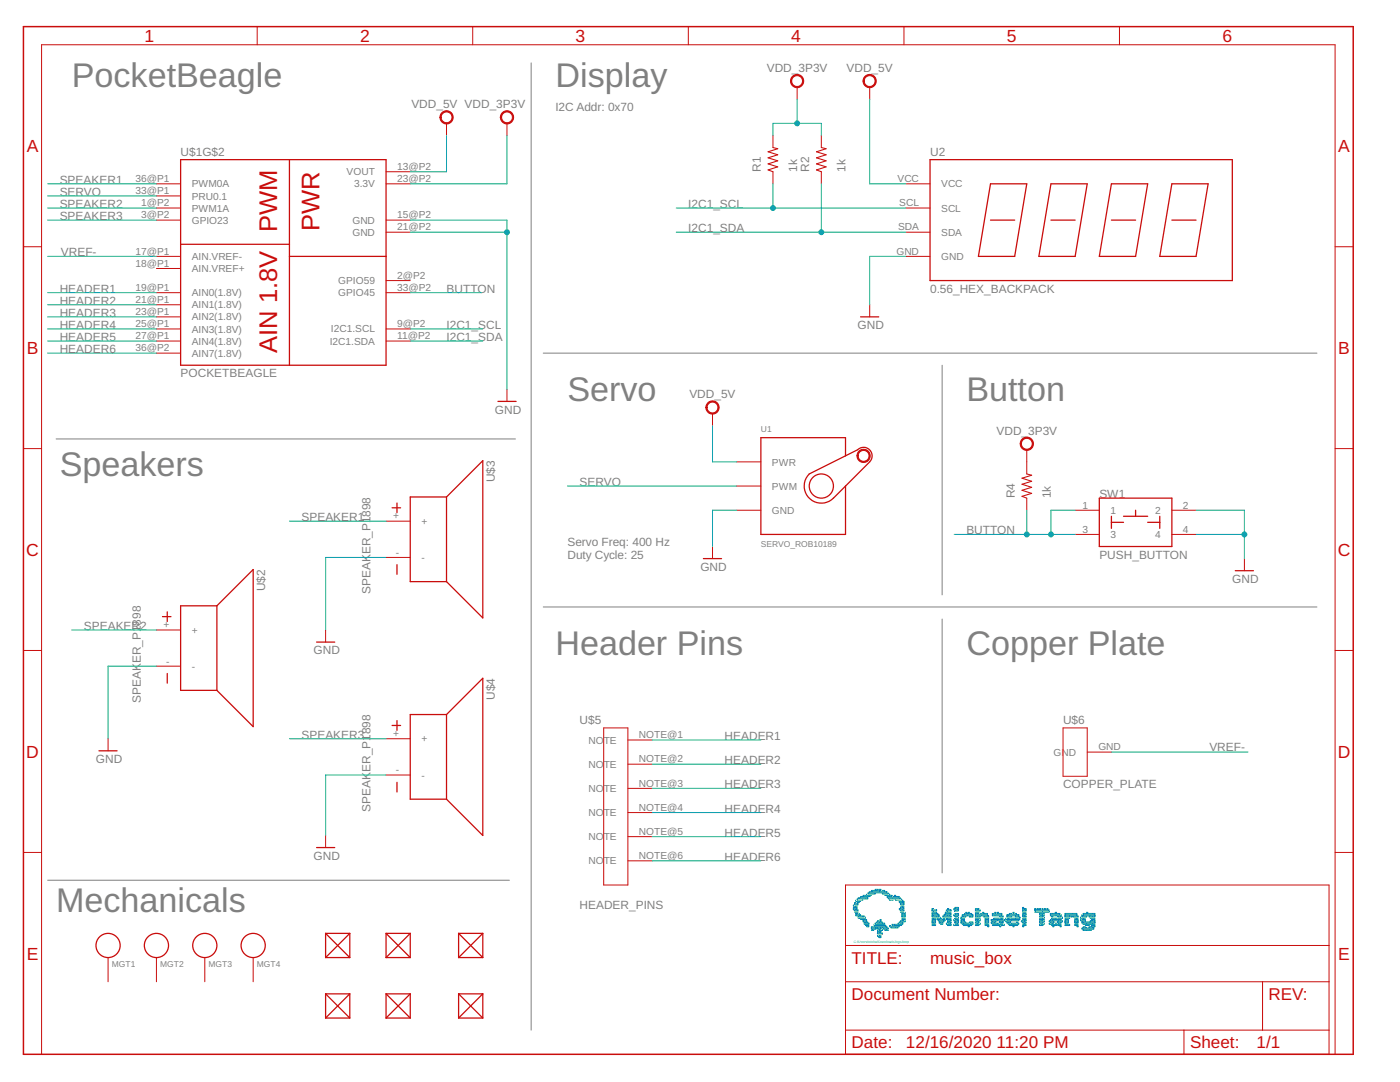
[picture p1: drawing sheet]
<svg xmlns="http://www.w3.org/2000/svg" width="279mm" height="216mm" viewBox="0 0 279 216" stroke-linecap="round" stroke-linejoin="round" font-family="sans-serif">
<path d="M106 12.6v192.9M108.4 70.5h154.4M188 72.9v45.8M11.2 87.6h91.7M108.4 121.1h154.4M188 123.5v50.7M9.5 175.6h92.2" fill="none" stroke="#808080" stroke-width=".2"/>
<g fill="none" stroke="#c90d0c" stroke-width=".25">
<path d="M36 31.9h41v41h-41zM57.8 31.9v41M185.6 31.9h60.3v24.1h-60.3zM197.7 36.7h7.2l-2.4 14.5h-7.2zM209.7 36.7h7.3l-2.4 14.5h-7.3zM221.8 36.7h7.2l-2.4 14.5h-7.2zM233.9 36.7h7.2l-2.4 14.5h-7.2zM36 48.7h21.8M57.8 51.2h19.2M197.7 43.9h4.8M209.7 43.9h4.9M221.8 43.9h4.8"/>
<path d="M233.9 43.9h4.8M171.7 63.2h3.7M89.1 99.2h-7.2v16.9h7.2M89.1 99.2v16.9M89.1 99.2l7.3-7.3v31.4l-7.3-7.2M99.4 80.1h3.6M161.5 94.6l9.7-4.9a1.71 1.71 0 0 1 2.4 .1 1.71 1.71 0 0 1 0 2.4l-7.3 7.2a3.4 3.4 0 0 1-4.8 0 3.4 3.4 0 0 1 0-4.8zM168.7 91v-3.7h-16.9v19.3h16.9v-9.6M219.4 99.4h14.5v9.7h-14.5zM78.3 101.3h1.6M79.2 100.4v1.9M79.2 112.7v1.9"/>
<path d="M140.4 111.5h3.6M221.8 104.2h2.4M221.8 103v2.4M224.2 103h4.8M226.6 101.8v1.2M229 104.2h2.5M231.5 103v2.4M246.5 113.9h3.6M32.4 123h1.7M33.4 122.1v1.9M33.4 134.4v1.9M43.3 120.9h-7.3v16.9h7.3"/>
<path d="M43.3 120.9v16.9M43.3 120.9l7.2-7.3v31.4l-7.2-7.2M63.2 128.1h3.6M19.7 149.8h3.7M78.3 144.8h1.6M79.2 143.8v1.9M79.2 156.1v1.9M89.1 142.6v16.9M89.1 142.6h-7.2v16.9h7.2M89.1 142.6l7.3-7.3v31.4l-7.3-7.2M63.2 169.1h3.6M65 198.3l4.8 4.8"/>
<path d="M65 198.3h4.8M65 186.2v4.9M65 198.3v4.8M65 186.2l4.8 4.9M65 186.2h4.8M65 191.1h4.8M69.8 198.3l-4.8 4.8M69.8 186.2v4.9M69.8 198.3v4.8M69.8 186.2l-4.8 4.9M77 186.2v4.9M77 198.3v4.8"/>
<path d="M77 198.3h4.9M77 198.3l4.9 4.8M77 186.2h4.9M77 191.1h4.9M77 186.2l4.9 4.9M81.9 186.2v4.9M81.9 198.3v4.8M81.9 186.2l-4.9 4.9M81.9 198.3l-4.9 4.8M91.5 198.3h4.9M91.5 186.2h4.9M91.5 191.1h4.9"/>
<path d="M91.5 198.3l4.9 4.8M91.5 186.2v4.9M91.5 198.3v4.8M91.5 186.2l4.9 4.9M96.4 186.2v4.9M96.4 198.3v4.8M96.4 198.3l-4.9 4.8M96.4 186.2l-4.9 4.9M65 203.1h4.8M77 203.1h4.9M91.5 203.1h4.9"/>
<circle cx="163.9" cy="97" r="2.41"/>
<circle cx="21.6" cy="188.7" r="2.41"/>
<circle cx="31.2" cy="188.7" r="2.41"/>
<circle cx="40.9" cy="188.7" r="2.41"/>
<circle cx="50.5" cy="188.7" r="2.41"/>
</g>
<g fill="none" stroke="#c90d0c" stroke-width=".2">
<path d="M51.3 5.3v3.6M94.3 5.3v3.6M137.4 5.3v3.6M159.1 17.4v2.4M173.6 17.4v2.4M180.4 5.3v3.6M223.4 5.3v3.6M31.2 39.1h4.8M31.2 36.7h4.8M77 34.3h4.9M77 36.7h4.9M89.1 24.6v2.4"/>
<path d="M101.2 24.6v2.4M154.3 27v2.4M154.3 34.3v2.4M163.9 27v2.4M163.9 34.3v2.4M180.8 36.7h4.8M4.7 49.2h3.6M31.2 58.4h4.8M31.2 53.6h4.8M31.2 51.2h4.8M31.2 43.9h4.8M31.2 41.5h4.8"/>
<path d="M77 58.4h4.9M77 43.9h4.9M77 56h4.9M77 46.3h4.9M180.8 51.2h4.8M180.8 41.5h4.8M180.8 46.3h4.8M266.4 49.2h3.7M31.2 68.1h4.8M31.2 65.6h4.8M31.2 63.2h4.8M31.2 60.8h4.8"/>
<path d="M31.2 70.5h4.8M77 68.1h4.9M77 65.6h4.9M101.2 77.7v2.4M173.6 60.8v2.4M4.7 89.5h3.6M142.2 82.5v2.4M147 92.2h4.8M147 97h4.8M204.9 89.7v4.9M204.9 99.4v2.4M266.4 89.5h3.7"/>
<path d="M77 104h4.9M77 111.2h4.9M142.2 109.1v2.4M147 101.8h4.8M214.6 101.8h4.8M214.6 106.6h4.8M233.9 101.8h4.8M233.9 106.6h4.8M248.3 111.5v2.4M4.7 129.8h3.6M31.2 125.7h4.8M31.2 132.9h4.8"/>
<path d="M65 125.7v2.4M266.4 129.8h3.7M21.6 147.4v2.4M77 147.4h4.9M77 154.6h4.9M120.5 145.2h4.8v31.4h-4.8zM125.3 147.7h4.8M125.3 152.5h4.8M125.3 157.3h4.8M212.2 145.2h4.8v9.7h-4.8zM217 150.1h4.8M4.7 170.1h3.6"/>
<path d="M65 166.7v2.4M125.3 162.1h4.8M125.3 166.9h4.8M125.3 171.8h4.8M168.7 176.6h96.5v33.8h-96.5zM266.4 170.1h3.7M21.6 191.1v4.8M31.2 191.1v4.8M40.9 191.1v4.8M50.5 191.1v4.8M168.7 195.9h96.5M168.7 188.7h96.5"/>
<path d="M252 195.9v9.6M8.3 210.4v-201.5h258.1v201.5M168.7 205.5h96.5M236.3 205.5v4.9"/>
</g>
<path d="M4.7 5.3h265.4v205.1h-265.4z" fill="none" stroke="#c90d0c" stroke-width=".3"/>
<g fill="#c90d0c" stroke="#c90d0c" stroke-width=".2">
<path d="M171.4 90a1.33 1.33 0 0 1 2.1 .3 1.33 1.33 0 0 1-.8 1.9 1.33 1.33 0 0 1-1.7-1.2h.3a1.09 1.09 0 0 1 1.5-1 1.09 1.09 0 0 1 .3 1.8 1.09 1.09 0 0 1-1.8-.6v-.2h-.3z" fill-rule="evenodd"/>
<path d="M88.2 22.5a1.32 1.32 0 0 1 2.1 .2 1.32 1.32 0 0 1-.8 2 1.32 1.32 0 0 1-1.7-1.3h.2a1.08 1.08 0 0 1 1.6-1 1.08 1.08 0 0 1 .2 1.8 1.08 1.08 0 0 1-1.7-.5l-.1-.3h-.2z" fill-rule="evenodd"/>
<path d="M100.2 22.5a1.33 1.33 0 0 1 2.1 .3 1.33 1.33 0 0 1-.8 1.9 1.33 1.33 0 0 1-1.7-1.3h.3a1.08 1.08 0 0 1 1.5-1 1.08 1.08 0 0 1 .3 1.8 1.08 1.08 0 0 1-1.8-.5v-.3h-.3z" fill-rule="evenodd"/>
<path d="M158.1 15.2a1.32 1.32 0 0 1 2.1 .3 1.32 1.32 0 0 1-.8 1.9 1.32 1.32 0 0 1-1.6-1.2h.2a1.08 1.08 0 0 1 1.5-1 1.08 1.08 0 0 1 .3 1.8 1.08 1.08 0 0 1-1.8-.6v-.2h-.2z" fill-rule="evenodd"/>
<path d="M172.6 15.2a1.32 1.32 0 0 1 2.1 .3 1.32 1.32 0 0 1-.8 1.9 1.32 1.32 0 0 1-1.7-1.2h.3a1.08 1.08 0 0 1 1.5-1 1.08 1.08 0 0 1 .3 1.8 1.08 1.08 0 0 1-1.8-.6v-.2h-.3z" fill-rule="evenodd"/>
<path d="M204 87.6a1.33 1.33 0 0 1 2.1 .3 1.33 1.33 0 0 1-.8 1.9 1.33 1.33 0 0 1-1.7-1.3h.2a1.09 1.09 0 0 1 1.6-1 1.09 1.09 0 0 1 .2 1.9 1.09 1.09 0 0 1-1.7-.6l-.1-.3h-.2z" fill-rule="evenodd"/>
<path d="M141.3 80.4a1.32 1.32 0 0 1 2 .3 1.32 1.32 0 0 1-.8 1.9 1.32 1.32 0 0 1-1.6-1.3h.2a1.09 1.09 0 0 1 1.6-.9 1.09 1.09 0 0 1 .2 1.8 1.09 1.09 0 0 1-1.8-.6v-.3h-.2z" fill-rule="evenodd"/>
</g>
<path d="M154.3 29.4l.9 .3-1.9 .6 1.9 .6-1.9 .6 1.9 .6-1.9 .6 1.9 .6-1.9 .6 1 .4M163.9 29.4l1 .3-2 .6 2 .6-2 .6 2 .6-2 .6 2 .6-2 .6 1 .4M204.9 94.6l1 .2-1.9 .6 1.9 .6-1.9 .6 1.9 .6-1.9 .6 1.9 .6-1.9 .6 .9 .4" fill="none" stroke="#c90d0c" stroke-width=".21"/>
<g fill="none" stroke="#0dab76" stroke-width=".2">
<path d="M159.1 19.8v4.8M173.6 19.8v16.9h7.2M9.5 36.7h21.7M9.5 39.1h21.7M89.1 27v7.3h-7.2M101.2 27v9.7h-19.3M154.3 27v-2.4h9.6v2.4M154.3 36.7v4.8M163.9 36.7v9.6M9.5 41.5h21.7M9.5 43.9h21.7M9.5 51.2h21.7"/>
<path d="M9.5 58.4h21.7M81.9 46.3h19.3M81.9 43.9h19.3v33.8M81.9 58.4h14.2M135 41.5h45.8M135 46.3h45.8M180.8 51.2h-7.2v9.6M9.5 65.6h21.7M9.5 68.1h21.7M9.5 60.8h21.7M9.5 63.2h21.7M9.5 70.5h21.7"/>
<path d="M81.9 65.6h14.5M81.9 68.1h14.5M113.2 97h33.8M142.2 84.9v7.3h4.8M57.8 104h19.2M77 111.2h-12v14.5M147 101.8h-4.8v7.3M190.4 106.6h24.2M204.9 101.8v4.8M214.6 101.8h-4.9v4.8M238.7 101.8h9.6v9.7M238.7 106.6h9.6"/>
<path d="M14.3 125.7h16.9M31.2 132.9h-9.6v14.5M57.8 147.4h19.2M77 154.6h-12v12.1M130.1 147.7h21.7M130.1 152.5h21.7M130.1 157.3h21.7M221.8 150.1h27.3M130.1 162.1h21.7M130.1 166.9h21.7M130.1 171.8h21.7"/>
</g>
<g fill="#0dab76" stroke="#0dab76" stroke-width=".2">
<circle cx="154.3" cy="41.5" r=".49"/>
<circle cx="163.9" cy="46.3" r=".49"/>
<circle cx="159.1" cy="24.6" r=".49"/>
<circle cx="101.2" cy="46.3" r=".49"/>
<circle cx="248.3" cy="106.6" r=".49"/>
<circle cx="209.7" cy="106.6" r=".49"/>
<circle cx="204.9" cy="106.6" r=".49"/>
</g>
<g fill="#0696d7" stroke="#0696d7" stroke-width=".2">
<path d="M175.4 186.8h.4v.3h-.4z"/>
<path d="M175.1 186.6h.8v.3h-.8z"/>
<path d="M175.4 186.4h.4v.2h-.4z"/>
<path d="M175.1 186.1h1v.3h-1z"/>
<path d="M175.1 185.9h.8v.2h-.8z"/>
<path d="M175.1 185.6h.8v.3h-.8z"/>
<path d="M173.9 185.4h.5v.3h-.5z"/>
<path d="M175.4 185.4h.7v.3h-.7z"/>
<path d="M176.6 185.4h.7v.3h-.7z"/>
<path d="M216.1 185.4h1.7v.3h-1.7z"/>
<path d="M173.9 185.2h1v.2h-1z"/>
<path d="M175.1 185.2h.8v.2h-.8z"/>
<path d="M176.3 185.2h1v.2h-1z"/>
<path d="M215.9 185.2h2.4v.2h-2.4z"/>
<path d="M173.9 184.9h1v.3h-1z"/>
<path d="M175.1 184.9h.8v.3h-.8z"/>
<path d="M176.1 184.9h1v.3h-1z"/>
<path d="M177.8 184.9h1.4v.3h-1.4z"/>
<path d="M216.2 184.9h.4v.3h-.4z"/>
<path d="M217.3 184.9h1v.3h-1z"/>
<path d="M173 184.7h.4v.2h-.4z"/>
<path d="M174.4 184.7h2.4v.2h-2.4z"/>
<path d="M177.5 184.7h2v.2h-2z"/>
<path d="M193.2 184.7h.3v.2h-.3z"/>
<path d="M197.1 184.7h.2v.2h-.2z"/>
<path d="M199.5 184.7h.2v.2h-.2z"/>
<path d="M202.1 184.7h.3v.2h-.3z"/>
<path d="M204.1 184.7h.2v.2h-.2z"/>
<path d="M210.1 184.7h.3v.2h-.3z"/>
<path d="M211.5 184.7h.3v.2h-.3z"/>
<path d="M214.9 184.7h.3v.2h-.3z"/>
<path d="M217.8 184.7h.7v.2h-.7z"/>
<path d="M172.7 184.4h.7v.3h-.7z"/>
<path d="M174.4 184.4h2.2v.3h-2.2z"/>
<path d="M178 184.4h.3v.3h-.3z"/>
<path d="M178.5 184.4h1.4v.3h-1.4z"/>
<path d="M186 184.4h.7v.3h-.7z"/>
<path d="M189.1 184.4h.7v.3h-.7z"/>
<path d="M190.3 184.4h1v.3h-1z"/>
<path d="M192.3 184.4h1.7v.3h-1.7z"/>
<path d="M194.7 184.4h.7v.3h-.7z"/>
<path d="M196.6 184.4h.7v.3h-.7z"/>
<path d="M198.1 184.4h1.4v.3h-1.4z"/>
<path d="M199.7 184.4h.7v.3h-.7z"/>
<path d="M201.4 184.4h1.7v.3h-1.7z"/>
<path d="M204.1 184.4h.7v.3h-.7z"/>
<path d="M207.5 184.4h.7v.3h-.7z"/>
<path d="M209.9 184.4h.9v.3h-.9z"/>
<path d="M211.1 184.4h.7v.3h-.7z"/>
<path d="M212.5 184.4h1v.3h-1z"/>
<path d="M214.5 184.4h.7v.3h-.7z"/>
<path d="M216.6 184.4h.7v.3h-.7z"/>
<path d="M217.8 184.4h.7v.3h-.7z"/>
<path d="M172.5 184.2h.9v.2h-.9z"/>
<path d="M174.6 184.2h2v.2h-2z"/>
<path d="M179.2 184.2h1v.2h-1z"/>
<path d="M186 184.2h.7v.2h-.7z"/>
<path d="M187.7 184.2h.5v.2h-.5z"/>
<path d="M188.9 184.2h.7v.2h-.7z"/>
<path d="M190.6 184.2h.7v.2h-.7z"/>
<path d="M192 184.2h2.2v.2h-2.2z"/>
<path d="M194.7 184.2h.9v.2h-.9z"/>
<path d="M196.6 184.2h.7v.2h-.7z"/>
<path d="M198.1 184.2h2.1v.2h-2.1z"/>
<path d="M201.2 184.2h2.1v.2h-2.1z"/>
<path d="M204.1 184.2h.7v.2h-.7z"/>
<path d="M207.7 184.2h.7v.2h-.7z"/>
<path d="M209.4 184.2h2.4v.2h-2.4z"/>
<path d="M212.5 184.2h.7v.2h-.7z"/>
<path d="M214.5 184.2h.7v.2h-.7z"/>
<path d="M216.1 184.2h2.4v.2h-2.4z"/>
<path d="M172.5 184h.7v.2h-.7z"/>
<path d="M174.9 184h1.2v.2h-1.2z"/>
<path d="M179.5 184h.7v.2h-.7z"/>
<path d="M186 184h.7v.2h-.7z"/>
<path d="M187.4 184h.8v.2h-.8z"/>
<path d="M189.1 184h.7v.2h-.7z"/>
<path d="M190.6 184h.7v.2h-.7z"/>
<path d="M191.8 184h.9v.2h-.9z"/>
<path d="M193.5 184h.7v.2h-.7z"/>
<path d="M194.7 184h.7v.2h-.7z"/>
<path d="M196.6 184h.7v.2h-.7z"/>
<path d="M197.8 184h.7v.2h-.7z"/>
<path d="M199.5 184h.7v.2h-.7z"/>
<path d="M200.9 184h.8v.2h-.8z"/>
<path d="M202.9 184h.2v.2h-.2z"/>
<path d="M204.1 184h.7v.2h-.7z"/>
<path d="M207.5 184h.7v.2h-.7z"/>
<path d="M209.6 184h.8v.2h-.8z"/>
<path d="M211.1 184h.7v.2h-.7z"/>
<path d="M212.5 184h.7v.2h-.7z"/>
<path d="M214.5 184h.7v.2h-.7z"/>
<path d="M215.9 184h2.7v.2h-2.7z"/>
<path d="M172.2 183.7h.8v.3h-.8z"/>
<path d="M175.1 183.7h.8v.3h-.8z"/>
<path d="M179.7 183.7h1v.3h-1z"/>
<path d="M186 183.7h.7v.3h-.7z"/>
<path d="M187.4 183.7h1v.3h-1z"/>
<path d="M189.1 183.7h.5v.3h-.5z"/>
<path d="M190.6 183.7h.7v.3h-.7z"/>
<path d="M191.8 183.7h.7v.3h-.7z"/>
<path d="M194.9 183.7h.5v.3h-.5z"/>
<path d="M196.6 183.7h.7v.3h-.7z"/>
<path d="M198.1 183.7h.7v.3h-.7z"/>
<path d="M199.5 183.7h.7v.3h-.7z"/>
<path d="M200.7 183.7h1v.3h-1z"/>
<path d="M203.8 183.7h.8v.3h-.8z"/>
<path d="M207.5 183.7h.9v.3h-.9z"/>
<path d="M209.4 183.7h1v.3h-1z"/>
<path d="M211.1 183.7h.9v.3h-.9z"/>
<path d="M212.5 183.7h.7v.3h-.7z"/>
<path d="M214.5 183.7h.7v.3h-.7z"/>
<path d="M215.9 183.7h.7v.3h-.7z"/>
<path d="M217.6 183.7h.9v.3h-.9z"/>
<path d="M172.2 183.5h.8v.2h-.8z"/>
<path d="M175.6 183.5h.3v.2h-.3z"/>
<path d="M180 183.5h.4v.2h-.4z"/>
<path d="M186 183.5h.7v.2h-.7z"/>
<path d="M187.2 183.5h1.4v.2h-1.4z"/>
<path d="M189.1 183.5h.7v.2h-.7z"/>
<path d="M190.3 183.5h1v.2h-1z"/>
<path d="M191.8 183.5h.7v.2h-.7z"/>
<path d="M194.7 183.5h.9v.2h-.9z"/>
<path d="M196.6 183.5h.7v.2h-.7z"/>
<path d="M197.8 183.5h2.7v.2h-2.7z"/>
<path d="M200.9 183.5h2.4v.2h-2.4z"/>
<path d="M204.1 183.5h.7v.2h-.7z"/>
<path d="M207.7 183.5h.5v.2h-.5z"/>
<path d="M209.6 183.5h2.2v.2h-2.2z"/>
<path d="M212.5 183.5h.7v.2h-.7z"/>
<path d="M214.5 183.5h.7v.2h-.7z"/>
<path d="M215.6 183.5h1v.2h-1z"/>
<path d="M217.8 183.5h.7v.2h-.7z"/>
<path d="M171.7 183.2h1v.3h-1z"/>
<path d="M180 183.2h.7v.3h-.7z"/>
<path d="M186 183.2h.7v.3h-.7z"/>
<path d="M186.9 183.2h.8v.3h-.8z"/>
<path d="M187.9 183.2h.7v.3h-.7z"/>
<path d="M188.9 183.2h.7v.3h-.7z"/>
<path d="M190.6 183.2h.7v.3h-.7z"/>
<path d="M191.8 183.2h.7v.3h-.7z"/>
<path d="M194.7 183.2h.7v.3h-.7z"/>
<path d="M196.6 183.2h.7v.3h-.7z"/>
<path d="M198.3 183.2h1.9v.3h-1.9z"/>
<path d="M200.7 183.2h2.9v.3h-2.9z"/>
<path d="M204.1 183.2h.7v.3h-.7z"/>
<path d="M207.5 183.2h.9v.3h-.9z"/>
<path d="M209.9 183.2h1.9v.3h-1.9z"/>
<path d="M212.5 183.2h.7v.3h-.7z"/>
<path d="M214.5 183.2h.7v.3h-.7z"/>
<path d="M215.9 183.2h.7v.3h-.7z"/>
<path d="M217.8 183.2h.7v.3h-.7z"/>
<path d="M171.3 183h1.4v.2h-1.4z"/>
<path d="M180 183h.7v.2h-.7z"/>
<path d="M186 183h.7v.2h-.7z"/>
<path d="M186.9 183h.8v.2h-.8z"/>
<path d="M188.2 183h.4v.2h-.4z"/>
<path d="M189.1 183h.7v.2h-.7z"/>
<path d="M190.6 183h.7v.2h-.7z"/>
<path d="M191.8 183h.7v.2h-.7z"/>
<path d="M194.7 183h.9v.2h-.9z"/>
<path d="M196.6 183h.7v.2h-.7z"/>
<path d="M199.5 183h.7v.2h-.7z"/>
<path d="M200.9 183h.8v.2h-.8z"/>
<path d="M202.6 183h1v.2h-1z"/>
<path d="M204.1 183h.7v.2h-.7z"/>
<path d="M207.5 183h.9v.2h-.9z"/>
<path d="M211.1 183h.9v.2h-.9z"/>
<path d="M212.5 183h1v.2h-1z"/>
<path d="M214.5 183h.7v.2h-.7z"/>
<path d="M215.6 183h1v.2h-1z"/>
<path d="M217.6 183h.9v.2h-.9z"/>
<path d="M171.3 182.8h1.2v.2h-1.2z"/>
<path d="M180 182.8h.7v.2h-.7z"/>
<path d="M186 182.8h1.4v.2h-1.4z"/>
<path d="M188.2 182.8h1.6v.2h-1.6z"/>
<path d="M190.6 182.8h.5v.2h-.5z"/>
<path d="M192 182.8h.7v.2h-.7z"/>
<path d="M193.5 182.8h.7v.2h-.7z"/>
<path d="M194.7 182.8h.9v.2h-.9z"/>
<path d="M196.3 182.8h1v.2h-1z"/>
<path d="M199.5 182.8h.7v.2h-.7z"/>
<path d="M200.9 182.8h1v.2h-1z"/>
<path d="M202.6 182.8h.7v.2h-.7z"/>
<path d="M204.1 182.8h.7v.2h-.7z"/>
<path d="M207.5 182.8h.7v.2h-.7z"/>
<path d="M209.9 182.8h.2v.2h-.2z"/>
<path d="M211.1 182.8h.7v.2h-.7z"/>
<path d="M212.5 182.8h1v.2h-1z"/>
<path d="M213.7 182.8h.3v.2h-.3z"/>
<path d="M214.2 182.8h1v.2h-1z"/>
<path d="M215.9 182.8h1v.2h-1z"/>
<path d="M217.4 182.8h1.1v.2h-1.1z"/>
<path d="M170.8 182.5h.9v.3h-.9z"/>
<path d="M180 182.5h.7v.3h-.7z"/>
<path d="M186 182.5h1.4v.3h-1.4z"/>
<path d="M188.4 182.5h1.2v.3h-1.2z"/>
<path d="M190.3 182.5h1v.3h-1z"/>
<path d="M192 182.5h2.2v.3h-2.2z"/>
<path d="M194.7 182.5h2.4v.3h-2.4z"/>
<path d="M198 182.5h2v.3h-2z"/>
<path d="M200.9 182.5h2.4v.3h-2.4z"/>
<path d="M204.1 182.5h.5v.3h-.5z"/>
<path d="M207.7 182.5h.7v.3h-.7z"/>
<path d="M209.6 182.5h2.2v.3h-2.2z"/>
<path d="M212.5 182.5h2.4v.3h-2.4z"/>
<path d="M215.9 182.5h2.7v.3h-2.7z"/>
<path d="M170.8 182.3h.7v.2h-.7z"/>
<path d="M180 182.3h.7v.2h-.7z"/>
<path d="M186 182.3h1.2v.2h-1.2z"/>
<path d="M188.6 182.3h1.2v.2h-1.2z"/>
<path d="M190.6 182.3h.7v.2h-.7z"/>
<path d="M192.5 182.3h1.4v.2h-1.4z"/>
<path d="M194.7 182.3h2.4v.2h-2.4z"/>
<path d="M198 182.3h2v.2h-2z"/>
<path d="M201.4 182.3h1.5v.2h-1.5z"/>
<path d="M204.1 182.3h.7v.2h-.7z"/>
<path d="M207.5 182.3h.7v.2h-.7z"/>
<path d="M209.6 182.3h2v.2h-2z"/>
<path d="M212.5 182.3h2.4v.2h-2.4z"/>
<path d="M216.1 182.3h2.4v.2h-2.4z"/>
<path d="M170.8 182h.5v.3h-.5z"/>
<path d="M180 182h.7v.3h-.7z"/>
<path d="M186 182h.9v.3h-.9z"/>
<path d="M188.6 182h1v.3h-1z"/>
<path d="M192.7 182h.3v.3h-.3z"/>
<path d="M193.2 182h.3v.3h-.3z"/>
<path d="M194.7 182h.7v.3h-.7z"/>
<path d="M196.1 182h.3v.3h-.3z"/>
<path d="M198.5 182h.3v.3h-.3z"/>
<path d="M199 182h.3v.3h-.3z"/>
<path d="M202.1 182h.3v.3h-.3z"/>
<path d="M204.1 182h.7v.3h-.7z"/>
<path d="M207.5 182h.9v.3h-.9z"/>
<path d="M210.6 182h.2v.3h-.2z"/>
<path d="M216.9 182h.2v.3h-.2z"/>
<path d="M170.5 181.8h.8v.2h-.8z"/>
<path d="M179.7 181.8h.7v.2h-.7z"/>
<path d="M186 181.8h.7v.2h-.7z"/>
<path d="M188.9 181.8h.9v.2h-.9z"/>
<path d="M194.7 181.8h.7v.2h-.7z"/>
<path d="M204.1 181.8h.7v.2h-.7z"/>
<path d="M206.5 181.8h2.9v.2h-2.9z"/>
<path d="M170.5 181.5h.8v.3h-.8z"/>
<path d="M179.7 181.5h.7v.3h-.7z"/>
<path d="M186 181.5h.9v.3h-.9z"/>
<path d="M188.9 181.5h.9v.3h-.9z"/>
<path d="M190.6 181.5h.7v.3h-.7z"/>
<path d="M194.7 181.5h.9v.3h-.9z"/>
<path d="M204.1 181.5h.7v.3h-.7z"/>
<path d="M206.5 181.5h2.9v.3h-2.9z"/>
<path d="M170.3 181.3h.7v.2h-.7z"/>
<path d="M179.5 181.3h.7v.2h-.7z"/>
<path d="M186 181.3h.2v.2h-.2z"/>
<path d="M189.1 181.3h.3v.2h-.3z"/>
<path d="M190.3 181.3h1v.2h-1z"/>
<path d="M194.7 181.3h.7v.2h-.7z"/>
<path d="M204.1 181.3h.7v.2h-.7z"/>
<path d="M206.5 181.3h.2v.2h-.2z"/>
<path d="M207 181.3h.2v.2h-.2z"/>
<path d="M207.5 181.3h.2v.2h-.2z"/>
<path d="M207.9 181.3h.3v.2h-.3z"/>
<path d="M208.4 181.3h.3v.2h-.3z"/>
<path d="M208.9 181.3h.2v.2h-.2z"/>
<path d="M170.3 181.1h.7v.2h-.7z"/>
<path d="M179.7 181.1h.7v.2h-.7z"/>
<path d="M190.6 181.1h.7v.2h-.7z"/>
<path d="M204.1 181.1h.2v.2h-.2z"/>
<path d="M170.5 180.8h.5v.3h-.5z"/>
<path d="M180 180.8h.4v.3h-.4z"/>
<path d="M170.3 180.6h.7v.2h-.7z"/>
<path d="M179.7 180.6h.7v.2h-.7z"/>
<path d="M170.5 180.3h.8v.3h-.8z"/>
<path d="M179.7 180.3h.7v.3h-.7z"/>
<path d="M170.5 180.1h.8v.2h-.8z"/>
<path d="M179.7 180.1h.7v.2h-.7z"/>
<path d="M171 179.9h.5v.2h-.5z"/>
<path d="M179.5 179.9h.9v.2h-.9z"/>
<path d="M170.8 179.6h.9v.3h-.9z"/>
<path d="M179.5 179.6h.7v.3h-.7z"/>
<path d="M171 179.4h1.2v.2h-1.2z"/>
<path d="M177.5 179.4h.8v.2h-.8z"/>
<path d="M178.8 179.4h1.1v.2h-1.1z"/>
<path d="M171.3 179.1h1.9v.3h-1.9z"/>
<path d="M177.3 179.1h2.4v.3h-2.4z"/>
<path d="M171.7 178.9h1.5v.2h-1.5z"/>
<path d="M177.1 178.9h2.4v.2h-2.4z"/>
<path d="M172.2 178.6h1.5v.3h-1.5z"/>
<path d="M177.1 178.6h.9v.3h-.9z"/>
<path d="M178.5 178.6h.3v.3h-.3z"/>
<path d="M173 178.4h.9v.3h-.9z"/>
<path d="M176.6 178.4h.9v.3h-.9z"/>
<path d="M173.2 178.2h1.4v.2h-1.4z"/>
<path d="M176.1 178.2h1.2v.2h-1.2z"/>
<path d="M173.4 177.9h3.6v.3h-3.6z"/>
<path d="M173.9 177.7h2.7v.2h-2.7z"/>
<path d="M174.6 177.4h.5v.3h-.5z"/>
<path d="M175.4 177.4h.4v.3h-.4z"/>
</g>
<g font-size="6.8" fill="#808080">
<text x="14.3" y="17.4">PocketBeagle</text>
<text x="110.8" y="17.4">Display</text>
<text x="113.2" y="80.1">Servo</text>
<text x="192.9" y="80.1">Button</text>
<text x="11.9" y="95.1">Speakers</text>
<text x="110.8" y="130.8">Header Pins</text>
<text x="192.9" y="130.8">Copper Plate</text>
<text x="11.2" y="181.9">Mechanicals</text>
</g>
<g font-size="5.1" fill="#c90d0c">
<text x="55.3" y="46.3" transform="rotate(-90 55.3 46.3)">PWM</text>
<text x="63.8" y="46.2" transform="rotate(-90 63.8 46.2)">PWR</text>
<text x="55.3" y="70.5" transform="rotate(-90 55.3 70.5)">AIN 1.8V</text>
</g>
<g font-size="3.5" fill="#c90d0c">
<text x="28.8" y="8.4">1</text>
<text x="71.9" y="8.4">2</text>
<text x="114.9" y="8.4">3</text>
<text x="157.9" y="8.4">4</text>
<text x="200.9" y="8.4">5</text>
<text x="244" y="8.4">6</text>
<text x="5.3" y="30.3">A</text>
<text x="267.1" y="30.3">A</text>
<text x="5.3" y="70.6">B</text>
<text x="267.1" y="70.6">B</text>
<text x="5.2" y="110.9">C</text>
<text x="267" y="110.9">C</text>
<text x="5.2" y="151.2">D</text>
<text x="267" y="151.2">D</text>
<text x="5.3" y="191.5">E</text>
<text x="267.1" y="191.5">E</text>
</g>
<g font-size="3.4" fill="#c90d0c">
<text x="169.9" y="192.3">TITLE:</text>
<text x="185.6" y="192.3">music_box</text>
<text x="169.9" y="199.5">Document Number:</text>
<text x="253.2" y="199.5">REV:</text>
<text x="169.9" y="209.2">Date:</text>
<text x="180.8" y="209.2">12/16/2020</text>
<text x="198.9" y="209.2">11:20 PM</text>
<text x="237.5" y="209.2">Sheet:</text>
<text x="250.8" y="209.2">1/1</text>
</g>
<g font-size="2.4" fill="#808080">
<text x="153" y="14.4">VDD_3P3V</text>
<text x="168.9" y="14.4">VDD_5V</text>
<text x="82.1" y="21.6">VDD_5V VDD_3P3V</text>
<text x="110.8" y="22.2">I2C Addr: 0x70</text>
<text x="36" y="31.1">U$1G$2</text>
<text x="151.8" y="34.3" transform="rotate(-90 151.8 34.3)">R1</text>
<text x="159.1" y="34.3" transform="rotate(-90 159.1 34.3)">1k</text>
<text x="161.5" y="34.3" transform="rotate(-90 161.5 34.3)">R2</text>
<text x="168.7" y="34.3" transform="rotate(-90 168.7 34.3)">1k</text>
<text x="185.6" y="31.1">U2</text>
<text x="11.9" y="39.1">SERVO</text>
<text x="11.9" y="36.7">SPEAKER1</text>
<text x="11.9" y="41.5">SPEAKER2</text>
<text x="137.4" y="41.5">I2C1_SCL</text>
<text x="11.9" y="43.9">SPEAKER3</text>
<text x="137.4" y="46.3">I2C1_SDA</text>
<text x="12.2" y="51.2">VREF-</text>
<text x="11.9" y="58.4">HEADER1</text>
<text x="89.1" y="58.4">BUTTON</text>
<text x="185.6" y="58.4">0.56_HEX_BACKPACK</text>
<text x="11.9" y="60.8">HEADER2</text>
<text x="11.9" y="63.2">HEADER3</text>
<text x="11.9" y="65.6">HEADER4</text>
<text x="89.1" y="65.6">I2C1_SCL</text>
<text x="171.1" y="65.6">GND</text>
<text x="11.9" y="68">HEADER5</text>
<text x="11.9" y="70.5">HEADER6</text>
<text x="89.1" y="68">I2C1_SDA</text>
<text x="36" y="75.3">POCKETBEAGLE</text>
<text x="98.8" y="82.5">GND</text>
<text x="137.6" y="79.5">VDD_5V</text>
<text x="198.9" y="86.7">VDD_3P3V</text>
<text x="98.8" y="96.3" transform="rotate(-90 98.8 96.3)">U$3</text>
<text x="115.7" y="97">SERVO</text>
<text x="202.5" y="99.4" transform="rotate(-90 202.5 99.4)">R4</text>
<text x="209.7" y="99.4" transform="rotate(-90 209.7 99.4)">1k</text>
<text x="219.4" y="99.4">SW1</text>
<text x="60.2" y="104">SPEAKER1</text>
<text x="192.9" y="106.6">BUTTON</text>
<text x="73.9" y="110.6" transform="rotate(-90 73.9 110.6)">ER_P1898</text>
<text x="113.2" y="108.9">Servo Freq: 400 Hz</text>
<text x="113.2" y="111.5">Duty Cycle: 25</text>
<text x="139.8" y="113.9">GND</text>
<text x="219.4" y="111.5">PUSH_BUTTON</text>
<text x="52.9" y="118" transform="rotate(-90 52.9 118)">U$2</text>
<text x="73.9" y="118.6" transform="rotate(-90 73.9 118.6)">SPEAK</text>
<text x="245.9" y="116.3">GND</text>
<text x="16.7" y="125.7">SPEAKER2</text>
<text x="62.6" y="130.5">GND</text>
<text x="28.1" y="132.3" transform="rotate(-90 28.1 132.3)">ER_P1898</text>
<text x="28.1" y="140.3" transform="rotate(-90 28.1 140.3)">SPEAK</text>
<text x="98.8" y="139.7" transform="rotate(-90 98.8 139.7)">U$4</text>
<text x="60.2" y="147.4">SPEAKER3</text>
<text x="115.7" y="144.5">U$5</text>
<text x="144.6" y="147.7">HEADER1</text>
<text x="212.2" y="144.5">U$6</text>
<text x="241.4" y="149.8">VREF-</text>
<text x="19.2" y="152.2">GND</text>
<text x="73.9" y="154" transform="rotate(-90 73.9 154)">ER_P1898</text>
<text x="144.6" y="152.5">HEADER2</text>
<text x="73.9" y="162" transform="rotate(-90 73.9 162)">SPEAK</text>
<text x="144.6" y="157.3">HEADER3</text>
<text x="212.2" y="157.3">COPPER_PLATE</text>
<text x="144.6" y="162.1">HEADER4</text>
<text x="144.6" y="167">HEADER5</text>
<text x="62.6" y="171.5">GND</text>
<text x="144.6" y="171.8">HEADER6</text>
<text x="115.7" y="181.4">HEADER_PINS</text>
</g>
<g font-size="2" fill="#808080">
<text x="69.2" y="35">VOUT</text>
<text x="79.3" y="33.9">13@P2</text>
<text x="27" y="38.8">33@P1</text>
<text x="27" y="36.3">36@P1</text>
<text x="28.2" y="41.2">1@P2</text>
<text x="38.3" y="39.8">PRU0.1</text>
<text x="38.3" y="37.4">PWM0A</text>
<text x="70.7" y="37.4">3.3V</text>
<text x="79.3" y="36.3">23@P2</text>
<text x="179.1" y="36.3">VCC</text>
<text x="179.5" y="41.2">SCL</text>
<text x="187.8" y="37.4">VCC</text>
<text x="28.2" y="43.6">3@P2</text>
<text x="38.3" y="44.6">GPIO23</text>
<text x="38.3" y="42.2">PWM1A</text>
<text x="70.3" y="44.6">GND</text>
<text x="70.3" y="47">GND</text>
<text x="79.3" y="43.6">15@P2</text>
<text x="79.3" y="46">21@P2</text>
<text x="179.2" y="46">SDA</text>
<text x="187.8" y="47.1">SDA</text>
<text x="187.8" y="42.2">SCL</text>
<text x="27" y="53.2">18@P1</text>
<text x="27" y="50.8">17@P1</text>
<text x="38.3" y="51.9">AIN.VREF-</text>
<text x="178.9" y="50.8">GND</text>
<text x="187.8" y="51.9">GND</text>
<text x="27" y="58.1">19@P1</text>
<text x="38.3" y="59.1">AIN0(1.8V)</text>
<text x="38.3" y="54.3">AIN.VREF+</text>
<text x="67.5" y="56.7">GPIO59</text>
<text x="67.5" y="59.1">GPIO45</text>
<text x="79.3" y="55.6">2@P2</text>
<text x="79.3" y="58.1">33@P2</text>
<text x="27" y="65.3">25@P1</text>
<text x="27" y="62.9">23@P1</text>
<text x="27" y="60.5">21@P1</text>
<text x="38.3" y="63.9">AIN2(1.8V)</text>
<text x="38.3" y="61.5">AIN1(1.8V)</text>
<text x="79.3" y="65.3">9@P2</text>
<text x="27" y="67.7">27@P1</text>
<text x="27" y="70.1">36@P2</text>
<text x="38.3" y="68.8">AIN4(1.8V)</text>
<text x="38.3" y="66.4">AIN3(1.8V)</text>
<text x="38.3" y="71.2">AIN7(1.8V)</text>
<text x="65.8" y="68.8">I2C1.SDA</text>
<text x="66.1" y="66.3">I2C1.SCL</text>
<text x="79.3" y="67.7">11@P2</text>
<text x="154.1" y="92.9">PWR</text>
<text x="154.1" y="97.7">PWM</text>
<text x="216.1" y="101.5">1</text>
<text x="236.1" y="101.5">2</text>
<text x="78.5" y="103.6">+</text>
<text x="84.1" y="104.7">+</text>
<text x="154.1" y="102.5">GND</text>
<text x="216.1" y="106.3">3</text>
<text x="221.6" y="102.5">1</text>
<text x="221.6" y="107.4">3</text>
<text x="230.5" y="102.5">2</text>
<text x="230.5" y="107.4">4</text>
<text x="236.1" y="106.3">4</text>
<text x="79" y="110.9">-</text>
<text x="84.1" y="111.9">-</text>
<text x="32.6" y="125.4">+</text>
<text x="38.3" y="126.4">+</text>
<text x="33.1" y="132.6">-</text>
<text x="38.3" y="133.7">-</text>
<text x="78.5" y="147.1">+</text>
<text x="84.1" y="148.1">+</text>
<text x="117.4" y="148.4">NO</text>
<text x="120.5" y="148.4">TE</text>
<text x="127.5" y="147.3">NOTE@1</text>
<text x="219.2" y="149.7">GND</text>
<text x="79" y="154.3">-</text>
<text x="84.1" y="155.4">-</text>
<text x="117.4" y="153.2">NO</text>
<text x="120.5" y="153.2">TE</text>
<text x="127.5" y="152.1">NOTE@2</text>
<text x="210.3" y="150.8">GND</text>
<text x="117.4" y="158">NO</text>
<text x="120.5" y="158">TE</text>
<text x="127.5" y="157">NOTE@3</text>
<text x="127.5" y="161.8">NOTE@4</text>
<text x="117.4" y="162.8">NO</text>
<text x="117.4" y="167.7">NO</text>
<text x="120.5" y="162.8">TE</text>
<text x="120.5" y="167.7">TE</text>
<text x="127.5" y="166.6">NOTE@5</text>
<text x="117.4" y="172.5">NO</text>
<text x="120.5" y="172.5">TE</text>
<text x="127.5" y="171.4">NOTE@6</text>
</g>
<g font-size="1.7" fill="#808080">
<text x="151.8" y="86.1">U1</text>
<text x="151.8" y="109.1">SERVO_ROB10189</text>
<text x="22.3" y="193">MGT1</text>
<text x="31.9" y="193">MGT2</text>
<text x="41.6" y="193">MGT3</text>
<text x="51.2" y="193">MGT4</text>
</g>
<text font-size=".7" fill="#0696d7" x="170.4" y="188.2">C:/Users/micha/Downloads/logo.bmp</text>
</svg>
